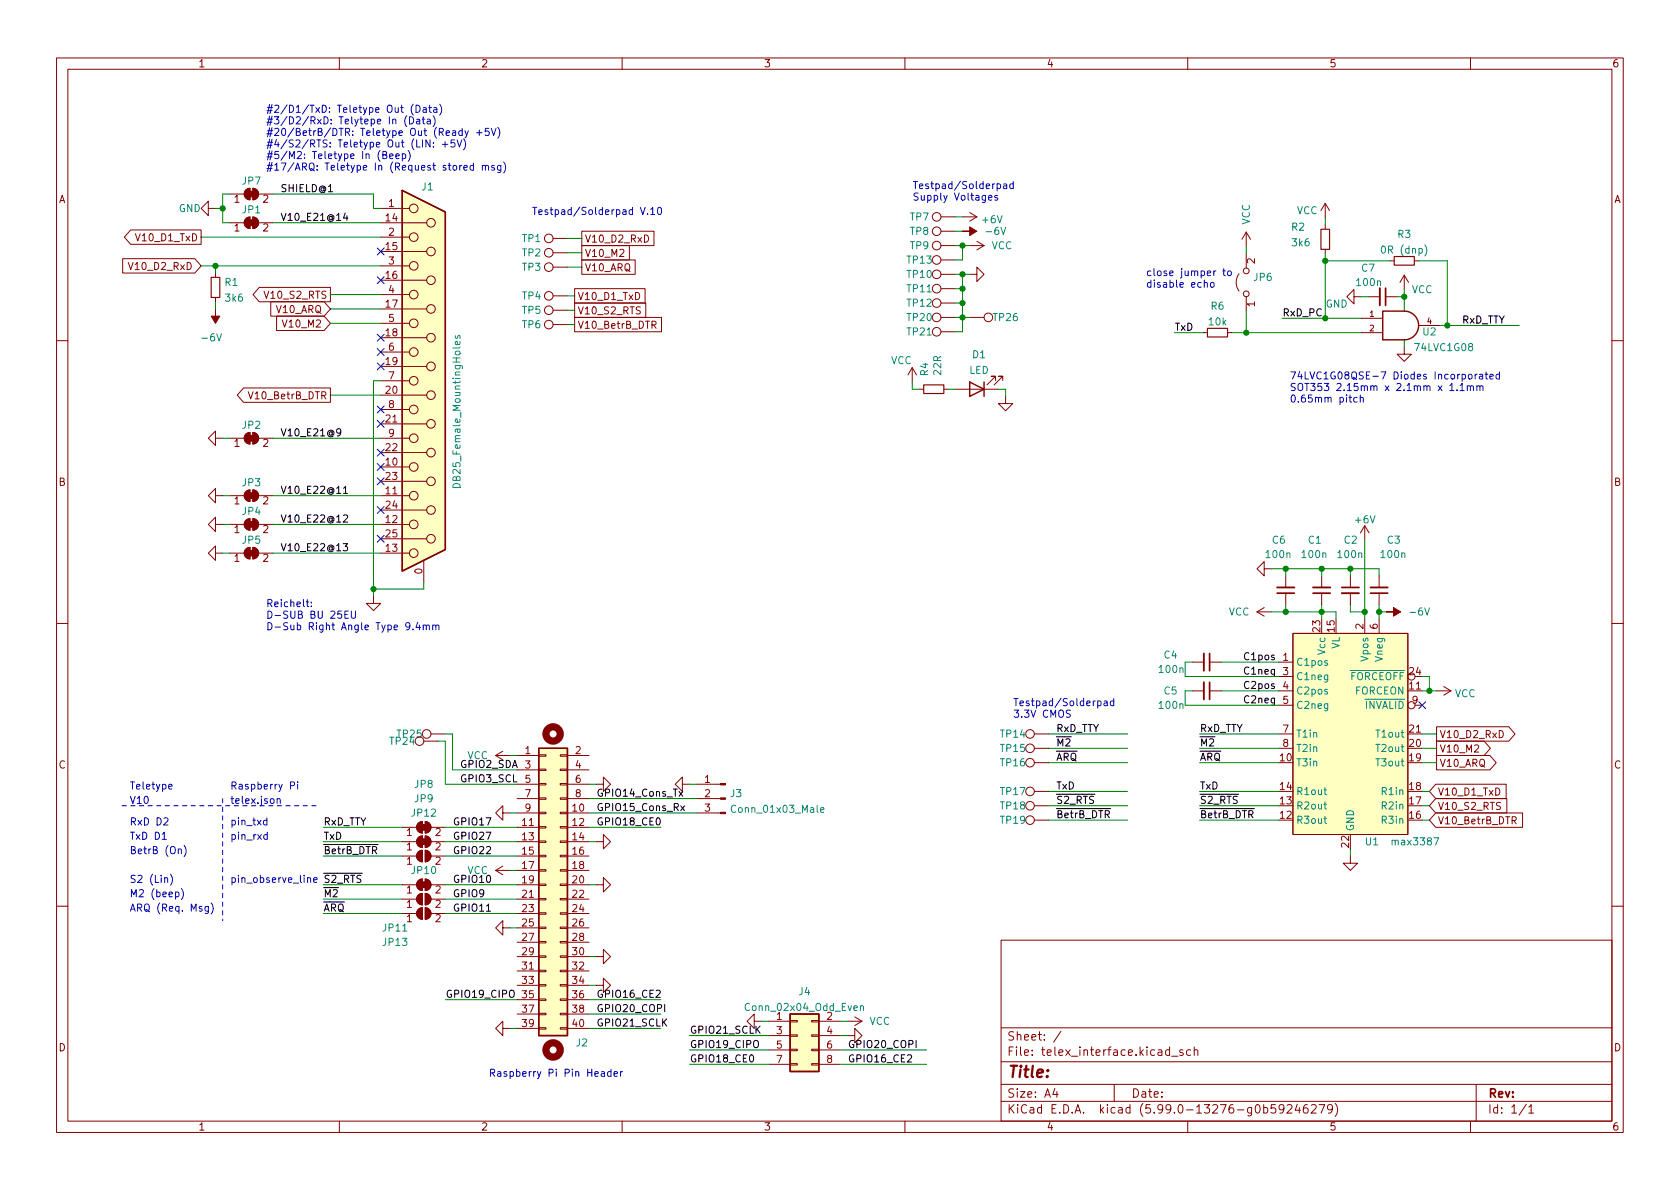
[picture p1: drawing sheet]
<svg xmlns="http://www.w3.org/2000/svg" width="297mm" height="210mm" viewBox="0 0 297 210" stroke-linecap="round" stroke-linejoin="round" font-family="sans-serif">
<g fill="none" stroke="#840000" stroke-width=".18">
<path d="M10 10.2h277v190.1h-277zM12 12.2h273v186.1h-273zM60 10.2v2M110 10.2v2M160 10.2v2M210 10.2v2M260 10.2v2M36.8 36.9v-1.3l-1.2 1.3 1.2 1.2v-1.2h1.3M40.6 34.3h2.6M40.6 39.4h2.6M43.5 33.6l.7-.3v2a1.02 1.02 0 0 1-.9-.6 1.02 1.02 0 0 1 .2-1.1zM43.5 38.7l.7-.3v2a1.02 1.02 0 0 1-.9-.6 1.02 1.02 0 0 1 .2-1.1z"/>
<path d="M44.7 33.3a1.02 1.02 0 0 1 1 1 1.02 1.02 0 0 1-1 1zM44.7 38.4a1.02 1.02 0 0 1 1 1 1.02 1.02 0 0 1-1 1zM45.7 34.3h2.6M45.7 39.4h2.6M67.3 39.4h8.1M67.3 36.9h5.1M166.4 38.3h2.5M170.2 38.3h2.5M171.4 37.6l1.3 .7M172.7 38.3l-1.3 .8M234.3 36l-.7 1.2M234.3 36v2.5"/>
<path d="M234.3 39.8v.7M234.3 36l.8 1.2M21.7 45.7h12.7l1.2 1.3-1.2 1.3h-12.7zM23.1 40.7h12.5v2.5h-12.5l-1.1-1.3zM38.1 48.3v.7M38.1 52.6v.8M45.8 50.8h12.6v2.6h-12.6l-1.1-1.3zM47.9 53.4h9.4l1.1 1.2-1.1 1.3h-9.4zM48.9 55.9h8.4l1.1 1.3-1.1 1.2h-8.4zM67.3 59.7h8.1M67.3 57.2h5.1M67.3 54.6h8.1"/>
<path d="M67.3 52.1h5.1M67.3 49.6h8.1M67.3 47h5.1M67.3 44.5h8.1M67.3 41.9h5.1M97.8 42.2h2.5M97.8 57.4h2.5M97.8 44.7h2.5M97.8 47.2h2.5M97.8 52.3h2.5M97.8 54.9h2.5M101.6 51h12.5v2.6h-12.5z"/>
<path d="M101.6 53.6h12.6v2.5h-12.6zM101.6 56.1h15.4v2.6h-15.4zM102.9 46h9.4v2.5h-9.4zM102.9 40.9h12.7v2.5h-12.7zM102.9 43.4h8.4v2.6h-8.4zM115.3 57.5l.6-.1 .1-.2-.1-.3-.6-.1v1.3M115.6 57.5l.4 .6M166.4 56.1h2.5M166.4 43.4h2.5M166.4 40.9h2.5M166.4 51h2.5M166.4 46h2.5"/>
<path d="M166.4 48.5h2.5M166.4 53.6h2.5M166.4 58.7h2.5M171.4 48.5h1.3v-1.3l1.3 1.3-1.3 1.3v-1.3M171.4 56.1h2.6M171.4 43.4h2.6M172.7 42.7l1.3 .7M174 43.4l-1.3 .8M212.7 58.8h.8M217 58.8h.8M219.1 48.4a2.54 2.54 0 0 0 0 3.1M220.3 41l-.7 1.3"/>
<path d="M220.3 41v2.6M220.3 44.9v2.5M220.3 52.5v2.5M220.3 41l.8 1.3M234.3 44.1v.8M239.4 52.5v-1.3l-1.3 1.3 1.3 1.2v-1.2h1.3M240.7 58.8h3.8M240.7 56.3h3.8M241.9 52.5h2.1M245 52.5h2M245.7 46.1h.8M248.3 48.7l-.8 1.2"/>
<path d="M248.3 48.7v2.5M248.3 48.7l.7 1.2M250.1 46.1h.7M250.8 57.6h3.8M10 60.2h2M38.1 77.5v-1.3l-1.3 1.3 1.3 1.3v-1.3h1.3M40.6 77.5h2.6M43.1 68.6h15.3v2.5h-15.3l-1.2-1.2zM43.5 76.8l.7-.3v2a1.02 1.02 0 0 1-.9-.6 1.02 1.02 0 0 1 .2-1.1zM44.7 76.5a1.02 1.02 0 0 1 1 1 1.02 1.02 0 0 1-1 1zM45.7 77.5h2.6M67.3 77.5h5.1"/>
<path d="M67.3 75h8.1M67.3 72.4h5.1M67.3 69.9h8.1M67.3 67.3h5.1M67.3 64.8h8.1M67.3 62.3h5.1M161.3 65l-.8 1.3M161.3 65v2.6M161.3 65l.8 1.3M162.6 68.8h.7M166.9 68.8h.7M168.9 68.8h7.6"/>
<path d="M176 67.3v-.8h-.7h.7l-1.5 1.6M177.3 67.3v-.8h-.8h.8l-1.5 1.6M177.8 70.1v1.3h1.3l-1.3 1.2-1.3-1.2h1.3M248.3 61.4v1.2h1.3l-1.3 1.3-1.3-1.3h1.3M285 60.2h2M38.1 92.7v-1.2l-1.3 1.2 1.3 1.3v-1.3h1.3M38.1 97.8v-1.3l-1.3 1.3 1.3 1.3v-1.3h1.3M38.1 87.7v-1.3l-1.3 1.3 1.3 1.2v-1.2h1.3M40.6 97.8h2.6M40.6 92.7h2.6M40.6 87.7h2.6M43.5 97.1l.7-.3v2a1.02 1.02 0 0 1-.9-.6 1.02 1.02 0 0 1 .2-1.1z"/>
<path d="M43.5 92l.7-.3v2a1.02 1.02 0 0 1-.9-.6 1.02 1.02 0 0 1 .2-1.1zM43.5 86.9l.7-.3v2.1a1.02 1.02 0 0 1-.9-.7 1.02 1.02 0 0 1 .2-1.1zM44.7 96.8a1.02 1.02 0 0 1 1 1 1.02 1.02 0 0 1-1 1zM44.7 91.7a1.02 1.02 0 0 1 1 1 1.02 1.02 0 0 1-1 1zM44.7 86.6a1.02 1.02 0 0 1 1 1.1 1.02 1.02 0 0 1-1 1zM45.7 97.8h2.6M45.7 92.7h2.6M45.7 87.7h2.6M67.3 97.8h5.1M67.3 95.3h8.1M67.3 92.7h5.1M67.3 90.2h8.1"/>
<path d="M67.3 87.7h5.1M67.3 85.1h8.1M67.3 82.6h5.1M67.3 80h8.1M74.9 99.1v3.8M241.3 93l-.8 1.2M241.3 93v2.5M241.3 93l.8 1.2M10 110.2h2M66 105.4v1.3h1.3l-1.3 1.3-1.2-1.3h1.2M210.8 117.1h2.1M213.9 117.1h2"/>
<path d="M222.2 108.2l1.3 .8M222.2 108.2h2.6M223.5 100.6v-1.3l-1.3 1.3 1.3 1.2v-1.2h1.3M223.5 107.4l-1.3 .8M226.1 117.1h2.5M226.1 119.6h2.5M227.3 101.8v2.1M227.3 104.9v2M228.6 112h20.3v35.6h-20.3zM233.7 101.8v2.1M233.7 104.9v2M238.8 101.8v2.1"/>
<path d="M238.8 104.9v2M241.3 109.5v2.5M243.8 101.8v2.1M243.8 104.9v2M243.8 109.5v2.5M285 110.2h2M74.9 131.1h2.6M76.2 129.8h2.5M87.6 133.6l1.3 .8M87.6 133.6h2.6M88.9 132.8l-1.3 .8M91.4 133.6h3.8"/>
<path d="M91.4 138.7h3.8M91.4 136.1h3.8M95.2 138.6h1.3v.2h-1.3zM95.2 136h1.3v.3h-1.3zM95.2 133.5h1.3v.2h-1.3zM99.1 138.6h1.2v.2h-1.2zM99.1 136h1.2v.3h-1.2zM99.1 133.5h1.2v.2h-1.2zM100.3 133.6h3.8M100.3 138.7h3.8M100.3 136.1h3.8M105.4 138.7h1.3v-1.3l1.2 1.3-1.2 1.2v-1.2"/>
<path d="M120.6 138.7v-1.3l-1.2 1.3 1.2 1.2v-1.2h1.3M123.2 138.7h4.2M182.9 129.8h2.5M182.9 139.9h2.5M182.9 134.9h2.5M182.9 132.3h2.5M210.8 122.2h2.1M213.9 122.2h2M226.1 129.8h2.5M226.1 122.2h2.5M226.1 132.3h2.5M226.1 124.7h2.5"/>
<path d="M248.9 129.8h2.6M248.9 122.2h2.6M250.2 124.7h1.3M253.8 138.7h12.5v2.5h-12.5l-1.1-1.3zM254 133.6h9.4l1.1 1.3-1.1 1.2h-9.4zM254 128.5h12.8l1.1 1.3-1.1 1.3h-12.8zM254 131.1h8.4l1.1 1.2-1.1 1.3h-8.4zM254 122.2h2.5M255.3 121.4l1.2 .8M256.5 122.2l-1.2 .7M71.1 156.5h2.6M71.1 146.3h2.6"/>
<path d="M71.1 148.8h2.6M71.1 151.4h2.6M71.1 159h2.6M74 155.7l.7-.3v2.1a1.02 1.02 0 0 1-1-.7 1.02 1.02 0 0 1 .3-1.1zM74 145.6l.7-.3v2a1.02 1.02 0 0 1-1-.6 1.02 1.02 0 0 1 .3-1.1zM74 148.1l.7-.3v2.1a1.02 1.02 0 0 1-1-.7 1.02 1.02 0 0 1 .3-1.1zM74 150.7l.7-.3v2a1.02 1.02 0 0 1-1-.6 1.02 1.02 0 0 1 .3-1.1zM74 158.3l.7-.3v2a1.02 1.02 0 0 1-1-.6 1.02 1.02 0 0 1 .3-1.1zM75.2 155.4a1.02 1.02 0 0 1 1 1.1 1.02 1.02 0 0 1-1 1zM75.2 145.3a1.02 1.02 0 0 1 1 1 1.02 1.02 0 0 1-1 1zM75.2 147.8a1.02 1.02 0 0 1 1 1 1.02 1.02 0 0 1-1 1.1zM75.2 150.4a1.02 1.02 0 0 1 1 1 1.02 1.02 0 0 1-1 1z"/>
<path d="M75.2 158a1.02 1.02 0 0 1 1 1 1.02 1.02 0 0 1-1 1zM76.2 156.5h2.5M76.2 146.3h2.5M76.2 148.8h2.5M76.2 151.4h2.5M76.2 159h2.5M87.6 153.9h2.6M87.6 153.9l1.3 .8M88.9 143.8v-1.3l-1.3 1.3 1.3 1.2v-1.2h1.3M88.9 153.2l-1.3 .7M91.4 143.8h3.8M91.4 141.2h3.8"/>
<path d="M91.4 156.5h3.8M91.4 146.3h3.8M91.4 148.8h3.8M91.4 151.4h3.8M91.4 159h3.8M91.4 153.9h3.8M95.2 158.9h1.3v.2h-1.3zM95.2 156.3h1.3v.3h-1.3zM95.2 153.8h1.3v.2h-1.3zM95.2 151.3h1.3v.2h-1.3zM95.2 148.7h1.3v.3h-1.3zM95.2 146.2h1.3v.2h-1.3z"/>
<path d="M95.2 143.6h1.3v.3h-1.3zM95.2 141.1h1.3v.2h-1.3zM99.1 158.9h1.2v.2h-1.2zM99.1 156.3h1.2v.3h-1.2zM99.1 153.8h1.2v.2h-1.2zM99.1 151.3h1.2v.2h-1.2zM99.1 148.7h1.2v.3h-1.2zM99.1 146.2h1.2v.2h-1.2zM99.1 143.6h1.2v.3h-1.2zM99.1 141.1h1.2v.2h-1.2zM100.3 143.8h3.8M100.3 141.2h3.8"/>
<path d="M100.3 156.5h3.8M100.3 146.3h3.8M100.3 148.8h3.8M100.3 151.4h3.8M100.3 159h3.8M100.3 153.9h3.8M105.4 156.5h1.3v-1.3l1.2 1.3-1.2 1.2v-1.2M105.4 148.8h1.3v-1.2l1.2 1.2-1.2 1.3v-1.3M123.2 143.8h4.2M123.2 141.2h4.2M182.9 145h2.5M182.9 142.5h2.5"/>
<path d="M238.8 151.4v1.2h1.2l-1.2 1.3-1.3-1.3h1.3M253.8 141.2h12.6v2.6h-12.6l-1.1-1.3zM253.8 143.8h15.4v2.5h-15.4l-1.1-1.3zM267.4 145.1l.6-.1 .1-.2-.1-.3-.6-.1v1.3M267.7 145.1l.4 .6M10 160.2h2M71.1 161.5h2.6M74 160.8l.7-.3v2.1a1.02 1.02 0 0 1-1-.7 1.02 1.02 0 0 1 .3-1.1zM75.2 160.5a1.02 1.02 0 0 1 1 1 1.02 1.02 0 0 1-1 1.1zM76.2 161.5h2.5M88.9 164.1v-1.3l-1.3 1.3 1.3 1.2v-1.2h1.3M91.4 161.5h3.8"/>
<path d="M91.4 164.1h3.8M91.4 166.6h3.8M91.4 169.2h3.8M91.4 171.7h3.8M91.4 174.2h3.8M91.4 176.8h3.8M91.4 179.3h3.8M95.2 179.2h1.3v.2h-1.3zM95.2 176.7h1.3v.2h-1.3zM95.2 174.1h1.3v.3h-1.3zM95.2 171.6h1.3v.2h-1.3zM95.2 169h1.3v.3h-1.3z"/>
<path d="M95.2 166.5h1.3v.2h-1.3zM95.2 164h1.3v.2h-1.3zM95.2 161.4h1.3v.3h-1.3zM99.1 179.2h1.2v.2h-1.2zM99.1 176.7h1.2v.2h-1.2zM99.1 174.1h1.2v.3h-1.2zM99.1 171.6h1.2v.2h-1.2zM99.1 169h1.2v.3h-1.2zM99.1 166.5h1.2v.2h-1.2zM99.1 164h1.2v.2h-1.2zM99.1 161.4h1.2v.3h-1.2zM100.3 161.5h3.8"/>
<path d="M100.3 164.1h3.8M100.3 166.6h3.8M100.3 169.2h3.8M100.3 171.7h3.8M100.3 174.2h3.8M100.3 176.8h3.8M100.3 179.3h3.8M105.4 174.2h1.3v-1.2l1.2 1.2-1.2 1.3v-1.3M105.4 169.2h1.3v-1.3l1.2 1.3-1.2 1.2v-1.2M151.1 179.8l1.3 .8M177 166.3h108v32h-108zM285 160.2h2"/>
<path d="M60 198.3v2M88.9 181.9v-1.3l-1.3 1.3 1.3 1.2v-1.2h1.3M91.4 181.9h3.8M95.2 181.7h1.3v.3h-1.3zM99.1 181.7h1.2v.3h-1.2zM100.3 181.9h3.8M110 198.3v2M133.3 180.6v-1.3l-1.2 1.3 1.2 1.3v-1.3h1.3M135.9 180.6h3.8M135.9 183.1h3.8M135.9 185.7h3.8M135.9 188.2h3.8"/>
<path d="M139.7 188.1h1.3v.2h-1.3zM139.7 185.5h1.3v.3h-1.3zM139.7 183h1.3v.3h-1.3zM139.7 180.5h1.3v.2h-1.3zM143.5 188.1h1.3v.2h-1.3zM143.5 185.5h1.3v.3h-1.3zM143.5 183h1.3v.3h-1.3zM143.5 180.5h1.3v.2h-1.3zM144.8 180.6h3.8M144.8 183.1h3.8M144.8 185.7h3.8M144.8 188.2h3.8"/>
<path d="M149.9 183.1h1.2v-1.2l1.3 1.2-1.3 1.3v-1.3M149.9 180.6h2.5M152.4 180.6l-1.3 .8M160 198.3v2M177 194.8h108M177 191.8h108M177 187.8h108M177 181.8h108M186.5 192.5l-.4 1h1M186.9 193v1M187.6 182.4l-1.3 1.9M197 191.8v3"/>
<path d="M206.8 185.7l-.4-.1-.3 .3v.4l.1 .3h.6M206.8 185.1v1.5M207.1 186.8h1.2M209.1 185.7l-.3-.1-.2 .2v.3l.5 .1v.4h-.5M210 198.3v2M210.5 185.7l-.4-.1-.3 .3v.4l.1 .3h.6M211.1 185.8l.3-.2 .3 .1 .1 .9M211.1 185.1v1.5M225.5 195.3h-.7l-.1 .7 .2-.1 .5 .1 .2 .2-.1 .5-.2 .1-.6-.1M227 196l-.3 .3h-.3l-.3-.3 .2-.6 .4-.1 .2 .2a.99 .99 0 0 1-.3 1.3h-.3M227.6 195.5l.5-.2 .3 .2v.3l-.9 1h.9M229.4 195.3l-.4 1h.9"/>
<path d="M229.7 195.8v1M231.1 195.3a.59 .59 0 0 0-.7 .7v.5l.2 .3h.4l.2-.1 .1-.5-.2-.2-.4-.1-.3 .3M231.9 195.5l.5-.2 .2 .2 .1 .3-.9 1h.9M233.2 195.3h1l-.6 1.5M235.6 196l-.3 .3h-.3l-.3-.3 .2-.6 .4-.1 .2 .2a.99 .99 0 0 1-.4 1.3h-.2M236.1 195.1a1.72 1.72 0 0 1 0 2.3M260 198.3v2M261 191.8v6.5M269.9 195.3l-1.3 1.9M270.3 195.8l.4-.5v1.5M270.3 196.8h.9"/>
<circle cx="73.2" cy="36.9" r=".76"/>
<circle cx="76.2" cy="39.4" r=".76"/>
<circle cx="165.6" cy="38.3" r=".76"/>
<circle cx="73.2" cy="47" r=".76"/>
<circle cx="73.2" cy="57.2" r=".76"/>
<circle cx="73.2" cy="52.1" r=".76"/>
<circle cx="73.2" cy="41.9" r=".76"/>
<circle cx="76.2" cy="49.6" r=".76"/>
<circle cx="76.2" cy="44.5" r=".76"/>
<circle cx="76.2" cy="54.6" r=".76"/>
<circle cx="76.2" cy="59.7" r=".76"/>
<circle cx="97" cy="44.7" r=".76"/>
<circle cx="97" cy="47.2" r=".76"/>
<circle cx="97" cy="57.4" r=".76"/>
<circle cx="97" cy="54.9" r=".76"/>
<circle cx="97" cy="42.2" r=".76"/>
<circle cx="97" cy="52.3" r=".76"/>
<circle cx="165.6" cy="43.4" r=".76"/>
<circle cx="165.6" cy="40.9" r=".76"/>
<circle cx="165.6" cy="58.7" r=".76"/>
<circle cx="165.6" cy="48.5" r=".76"/>
<circle cx="165.6" cy="53.6" r=".76"/>
<circle cx="165.6" cy="51" r=".76"/>
<circle cx="165.6" cy="46" r=".76"/>
<circle cx="165.6" cy="56.1" r=".76"/>
<circle cx="174.8" cy="56.1" r=".76"/>
<circle cx="220.3" cy="47.9" r=".51"/>
<circle cx="220.3" cy="52" r=".51"/>
<circle cx="73.2" cy="77.5" r=".76"/>
<circle cx="73.2" cy="72.4" r=".76"/>
<circle cx="73.2" cy="67.3" r=".76"/>
<circle cx="73.2" cy="62.3" r=".76"/>
<circle cx="76.2" cy="75" r=".76"/>
<circle cx="76.2" cy="69.9" r=".76"/>
<circle cx="76.2" cy="64.8" r=".76"/>
<circle cx="73.2" cy="87.7" r=".76"/>
<circle cx="73.2" cy="82.6" r=".76"/>
<circle cx="73.2" cy="97.8" r=".76"/>
<circle cx="73.2" cy="92.7" r=".76"/>
<circle cx="76.2" cy="85.1" r=".76"/>
<circle cx="76.2" cy="80" r=".76"/>
<circle cx="76.2" cy="95.3" r=".76"/>
<circle cx="76.2" cy="90.2" r=".76"/>
<circle cx="249.6" cy="119.6" r=".63"/>
<circle cx="74.2" cy="131.1" r=".76"/>
<circle cx="75.4" cy="129.8" r=".76"/>
<circle cx="182.1" cy="134.9" r=".76"/>
<circle cx="182.1" cy="129.8" r=".76"/>
<circle cx="182.1" cy="139.9" r=".76"/>
<circle cx="182.1" cy="132.3" r=".76"/>
<circle cx="249.6" cy="124.7" r=".63"/>
<circle cx="182.1" cy="142.5" r=".76"/>
<circle cx="182.1" cy="145" r=".76"/>
</g>
<g fill="#840000" stroke="#840000" stroke-width=".18">
<path d="M43.9 33.8h1.1v1h-1.1z"/>
<path d="M43.5 33.6l.7-.3v2a1.02 1.02 0 0 1-.9-.6 1.02 1.02 0 0 1 .2-1.1z"/>
<path d="M44.7 33.3a1.02 1.02 0 0 1 1 1 1.02 1.02 0 0 1-1 1z"/>
<path d="M38.1 54.6v1.3h.8l-.8 1.3-.8-1.3h.8z"/>
<path d="M43.9 38.9h1.1v1h-1.1z"/>
<path d="M43.5 38.7l.7-.3v2a1.02 1.02 0 0 1-.9-.6 1.02 1.02 0 0 1 .2-1.1z"/>
<path d="M44.7 38.4a1.02 1.02 0 0 1 1 1 1.02 1.02 0 0 1-1 1z"/>
<path d="M43.9 77h1.1v1h-1.1z"/>
<path d="M43.5 76.8l.7-.3v2a1.02 1.02 0 0 1-.9-.6 1.02 1.02 0 0 1 .2-1.1z"/>
<path d="M44.7 76.5a1.02 1.02 0 0 1 1 1 1.02 1.02 0 0 1-1 1z"/>
<path d="M127.4 143.6h.9v.3h-.9z"/>
<path d="M127.4 141.1h.9v.2h-.9z"/>
<path d="M127.4 138.6h.9v.2h-.9z"/>
<path d="M43.9 97.3h1.1v1h-1.1z"/>
<path d="M43.5 97.1l.7-.3v2a1.02 1.02 0 0 1-.9-.6 1.02 1.02 0 0 1 .2-1.1z"/>
<path d="M44.7 96.8a1.02 1.02 0 0 1 1 1 1.02 1.02 0 0 1-1 1z"/>
<path d="M43.9 92.2h1.1v1h-1.1z"/>
<path d="M43.5 92l.7-.3v2a1.02 1.02 0 0 1-.9-.6 1.02 1.02 0 0 1 .2-1.1z"/>
<path d="M44.7 91.7a1.02 1.02 0 0 1 1 1 1.02 1.02 0 0 1-1 1z"/>
<path d="M43.9 87.1h1.1v1.1h-1.1z"/>
<path d="M43.5 86.9l.7-.3v2.1a1.02 1.02 0 0 1-.9-.7 1.02 1.02 0 0 1 .2-1.1z"/>
<path d="M44.7 86.6a1.02 1.02 0 0 1 1 1.1 1.02 1.02 0 0 1-1 1z"/>
<path d="M245.1 108.2h1.3v-.8l1.2 .8-1.2 .8v-.8z"/>
<path d="M170.2 40.9h1.2v-.8l1.3 .8-1.3 .8v-.8z"/>
<path d="M74.4 156h1v1h-1z"/>
<path d="M74 155.7l.7-.3v2.1a1.02 1.02 0 0 1-1-.7 1.02 1.02 0 0 1 .3-1.1z"/>
<path d="M75.2 155.4a1.02 1.02 0 0 1 1 1.1 1.02 1.02 0 0 1-1 1z"/>
<path d="M74.4 145.8h1v1h-1z"/>
<path d="M74 145.6l.7-.3v2a1.02 1.02 0 0 1-1-.6 1.02 1.02 0 0 1 .3-1.1z"/>
<path d="M75.2 145.3a1.02 1.02 0 0 1 1 1 1.02 1.02 0 0 1-1 1z"/>
<path d="M74.4 148.3h1v1h-1z"/>
<path d="M74 148.1l.7-.3v2.1a1.02 1.02 0 0 1-1-.7 1.02 1.02 0 0 1 .3-1.1z"/>
<path d="M75.2 147.8a1.02 1.02 0 0 1 1 1 1.02 1.02 0 0 1-1 1.1z"/>
<path d="M74 150.7l.7-.3v2a1.02 1.02 0 0 1-1-.6 1.02 1.02 0 0 1 .3-1.1z"/>
<path d="M75.2 150.4a1.02 1.02 0 0 1 1 1 1.02 1.02 0 0 1-1 1z"/>
<path d="M74 158.3l.7-.3v2a1.02 1.02 0 0 1-1-.6 1.02 1.02 0 0 1 .3-1.1z"/>
<path d="M75.2 158a1.02 1.02 0 0 1 1 1 1.02 1.02 0 0 1-1 1z"/>
<path d="M74 160.8l.7-.3v2.1a1.02 1.02 0 0 1-1-.7 1.02 1.02 0 0 1 .3-1.1z"/>
<path d="M75.2 160.5a1.02 1.02 0 0 1 1 1 1.02 1.02 0 0 1-1 1.1z"/>
</g>
<g fill="#ffffc2" stroke="#ffffc2" stroke-width=".18">
<path d="M71.1 33.7l7.6 3.8v59.7l-7.6 3.8z"/>
<path d="M139.7 179.3h5.1v10.2h-5.1z"/>
<path d="M228.6 112h20.3v35.6h-20.3z"/>
<path d="M95.2 132.3h5.1v50.8h-5.1z"/>
</g>
<path d="M71.1 33.7l7.6 3.8v59.7l-7.6 3.8zM244.5 55h3.8a2.54 2.54 0 0 1 2.5 2.6 2.54 2.54 0 0 1-2.5 2.5h-3.8zM171.4 67.6l2.6 1.2-2.6 1.3zM174 67.6v2.5M95.2 132.3h5.1v50.8h-5.1zM139.7 179.3h5.1v10.2h-5.1z" fill="none" stroke="#840000" stroke-width=".25"/>
<g fill="none" stroke="#008484" stroke-width=".18">
<path d="M80.6 59.4l-.1 .3 .2 .1h.2l.1-.4h.3v.4M251.9 43.3a1.46 1.46 0 0 1 0 2M81.3 60.4v.4l-.1 .1h-.6v-.5l.2-.1 .1 .6M80.1 85.7a.68 .68 0 0 1 .8-.2 .68 .68 0 0 1 .4 .7h-1.2zM234.1 139.7h.5M234.3 139.3v1l.3 .2M145.1 143.2l.6-.1-.1-.2-.3-.1-.2 .2v.6h.5M234.1 144.8h.5M234.1 142.2h.5M234.3 144.3v1.1l.3 .2M234.3 141.8v1.1l.3 .2M253.5 148.1h.9l-.6 1.3"/>
<path d="M152.1 178l.2-.1h.3l.1 .8M152.1 177.9v.8"/>
</g>
<path d="M37.3 49h1.6v3.6h-1.6zM213.5 58.1h3.5v1.5h-3.5zM233.6 40.5h1.5v3.6h-1.5zM246.5 45.4h3.6v1.5h-3.6zM163.3 68.1h3.6v1.5h-3.6z" fill="none" stroke="#840000" stroke-width=".2"/>
<path d="M244 51v3M212.9 115.6v3M225.8 103.9h3.1M232.2 103.9h3M237.2 104.9h3.1M242.3 103.9h3.1M212.9 120.6v3.1" fill="none" stroke="#840000" stroke-width=".33"/>
<path d="M245 51v3M213.9 115.6v3M225.8 104.9h3.1M232.2 104.9h3M237.2 103.9h3.1M242.3 104.9h3.1M213.9 120.6v3.1" fill="none" stroke="#840000" stroke-width=".3"/>
<g fill="none" stroke="#840000" stroke-width="1.3">
<circle cx="97.8" cy="129.8" r="1.27"/>
<circle cx="97.8" cy="185.7" r="1.27"/>
</g>
<path d="M61 37.7l-.3 .9h.8M61.3 38.1v.9M60.3 76.4l-.3 .2h-.2l-.3-.2 .1-.5 .4-.1 .2 .1a.84 .84 0 0 1-.3 1.2h-.3M60.7 96.1h.8l-.5 .5 .4 .1v.6l-.2 .1-.5-.1M60.7 86.3l.4-.3v1.2M60.7 91.2l.5-.1 .3 .3-.8 .9h.8M60.7 87.2h.8M120.1 140l.6 .8M120.7 140l-.6 .8M120.4 142.5l.6 .8M121 142.5l-.6 .8M86 161.1h.7" fill="none" stroke="#000" stroke-width=".18"/>
<g fill="none" stroke="#0000c2" stroke-width=".18">
<path d="M73.1 18.4a1.46 1.46 0 0 0 0 2M73.6 18.6a.64 .64 0 0 1 .7 .6 .64 .64 0 0 1-.7 .7zM74.8 19.1h.5l.1 .8M75.4 19.3l-.5 .1-.1 .2 .1 .3 .5-.1M75.8 19h.5M76 18.6v1.1l.3 .2M76.7 19.1h.5v.8M77.2 19.3l-.4 .1-.2 .2 .2 .3 .4-.1M77.7 18.4a1.46 1.46 0 0 1 0 2M67.7 27.4l.5-.1 .2-.2-.1-.2-.6-.1v1.2h.5l.2-.1v-.3l-.3-.2M68.9 27.6l.6-.1-.1-.2-.3-.1-.2 .2 .1 .6h.4M70 27.6l.6-.1-.1-.2-.3-.1-.2 .2v.6h.5"/>
<path d="M71.1 27.3l.4-.1 .2 .2-.1 .6h-.5M71.1 27.2v1.3M71.9 20.5a1.46 1.46 0 0 0 0 1.9M72.2 26.6a1.46 1.46 0 0 1 0 1.9M72.4 20.6a.64 .64 0 0 1 .7 .7 .64 .64 0 0 1-.7 .6zM73.7 21.1h.5v.8M74.2 21.4h-.4l-.2 .2 .2 .3h.4M74.6 21.1h.5M74.8 20.6v1.1l.3 .2M75.6 21.1h.4l.1 .8M76 24.7v1.3l-.7-1.3v1.3M76.1 21.4h-.4l-.2 .2 .2 .3h.4"/>
<path d="M76.6 20.5a1.46 1.46 0 0 1 0 1.9M76.6 25.9v.1M76.6 25.2v.1M78.2 25.5h1M78.7 25v1M80.4 24.7h-.6l-.1 .6 .2-.1 .4 .1 .1 .2v.4l-.2 .1-.5-.1M80.8 24.7l.4 1.3 .5-1.3M81.7 23.2l-.3-.1-.3 .3 .1 .5h.5M81.7 22.7v1.3M82 24.6a1.46 1.46 0 0 1 0 1.9M82 29.7l.6-.2v-.2l-.4-.1-.2 .2 .1 .6h.5M82.2 23.1l.3 .9"/>
<path d="M82.8 23.1l-.4 1.2-.2 .1M83.7 29.3l-.3-.1-.3 .3 .1 .5h.5M83.7 28.8v1.3M84.3 23.5h.9M84.7 23v1M85.3 29.4l.2-.2 .3 .1v.8M85.3 29.2v.9M85.8 29.4l.2-.2 .3 .1 .1 .8M86.4 22.7h-.6v.6l.2-.1h.4l.1 .2-.1 .4-.1 .2-.5-.2M86.9 22.7l.4 1.3 .4-1.3M87.4 29.3l-.3-.1-.2 .2 .1 .2 .4 .1v.3h-.5M88 22.5a1.46 1.46 0 0 1 0 1.9"/>
<path d="M88.6 29.2v1.1l-.3 .2h-.3M88.6 29.3l-.4-.1-.3 .3 .2 .5h.5M89 28.6a1.46 1.46 0 0 1 0 2M113.2 36.7l.5 1.2 .4-1.2M114.5 37.8v.1M115 37l.4-.3v1.2M115 37.9h.8M116.4 36.8l.2-.1a.68 .68 0 0 1 .4 .6 .68 .68 0 0 1-.4 .6l-.2-.1-.1-.3zM174.8 35l.6-.1-.1-.3h-.3l-.2 .1 .1 .6h.4M176.3 32.6l.4-.1 .2 .2-.1 .6h-.5M176.4 34.6h-.3l-.2 .1v.2l.5 .1v.3h-.5M177.5 32.6h.4l.1 .8"/>
<path d="M178 32.8l-.4 .1-.2 .2 .2 .3 .4-.1M179.1 32.6l-.3-.1-.3 .2 .2 .6h.4M179.1 32.1v1.3M212.9 50.1l.2-.2 .3 .1 .1 .8M214.1 50l.3-.1 .3 .3v.4l-.3 .2-.3-.1-.1-.1zM216.2 47.9h.5M216.4 47.5v1.1l.3 .2M217.2 48l.3-.1 .2 .2v.4l-.2 .3-.3-.1-.2-.2zM240 70.3h-.4l-.2 .2 .1 .6h.5M240.5 70.4l.2-.1h.3v.8M240.5 69.8v1.3M256.3 68.2l.4-.4v1.3"/>
<path d="M256.3 69.1h.8M257.6 68.9v.2M258.2 68.2l.3-.4v1.3M258.2 69.1h.7M259.4 68.3l.2-.1 .3 .1 .1 .8M259.4 68.2v.9M259.7 66.3l.2-.1 .3 .1 .1 .5-.1 .2h-.3l-.2-.1zM260 68.4l.2-.2 .3 .1v.8M260.8 66.2v.8M261.1 68.3l.2-.1 .3 .1 .1 .8M261.1 68.2v.9M261.2 66.2l-.4 .2"/>
<path d="M261.6 66.2h.5l.1 .8M261.7 68.4l.1-.2 .4 .1v.8M262.2 66.5h-.5l-.2 .2 .2 .3h.5M262.6 66.2h.5M262.8 65.8v1l.3 .2M263.4 66.6l.6-.1v-.3h-.4l-.2 .2 .1 .6h.5M265.1 66.2h-.4l-.2 .2 .1 .6h.5M265.1 65.8v1.2M54.1 106.4h.5M54.3 106v1.1l.3 .2M55 107.2v.1M55 106.5v.1"/>
<path d="M61 108.7h.4M61.6 108.1h-.6v1.2h.6M62.1 108.1v1l.3 .2h.3l.2-.2v-1M72.5 110.6l-.3 .3h-.2l-.3-.3 .2-.4 .3-.1 .2 .1a.84 .84 0 0 1-.3 1.2h-.2M73 111.3v.1M73.9 110l-.3 1h.7M74.2 110.5v.9M74.8 110.6l.2-.1 .3 .1 .1 .8M74.8 110.5v.9M75.4 110.7l.2-.2 .3 .1v.8M76.5 110.6l.2-.1 .3 .1 .1 .8M76.5 110.5v.9"/>
<path d="M77.1 110.7l.1-.2 .3 .1 .1 .8M29.8 139.1l.6-.1v-.2l-.4-.1-.2 .2 .1 .6h.5M51.4 138.9h.6l.1-.2-.1-.3-.6-.1v1.2M52.6 138.3v.1M52.6 138.7v.8M189.2 125.6h-.4l-.2 .1v.4l.5 .2 .1 .3-.2 .2h-.5M194.1 124l.3-.1 .3 .3-.1 .5h-.5M195.2 124h.5l.1 .8M195.8 124.2l-.4 .1-.2 .2 .2 .3 .4-.1M196.9 124l-.3-.1-.3 .3 .1 .5h.5M196.9 123.5v1.3M28.7 148.4h.7"/>
<path d="M29 144.7l.5-.1 .2 .4-.8 .9h.8M29.1 155.3l.2-.1 .3 .1v.7M30.1 154.6a1.46 1.46 0 0 1 0 1.9M31 157.8l.4-.1 .2 .3-.1 .5h-.5M31.5 150.2l.2-.1 .3 .1 .1 .8M32.1 157.1a1.46 1.46 0 0 1 0 2M32.6 149.5a1.46 1.46 0 0 1 0 2M37.3 159.7a1.46 1.46 0 0 1 0 1.9M47.2 145.1l-.4-.1-.2 .3 .1 .5h.5M47.2 144.6v1.3M47.2 147.6h-.3l-.3 .2 .2 .6h.4M47.2 147.2v1.2"/>
<path d="M49 141.4l.2-.2 .3 .1v.8M49 141.2v.9M54.4 155.3l.2-.1 .3 .1v.7M55.5 155.6l.6-.1-.1-.2-.3-.1-.2 .2v.6h.5M36.8 160.3v1l-.2 .3-.3-.1M36.8 160.3h-.3l-.3 .2 .2 .6h.4M106.3 189.6h.5l.1 .7M106.9 189.8l-.4 .1-.2 .1 .2 .3h.4M108 189.6l-.3-.1-.3 .2 .1 .6h.5M108 189.1v1.2M108.6 189.9l.6-.1-.1-.2-.3-.1-.2 .2v.6h.5M109.7 189.5v.8"/>
<path d="M110.1 189.5l-.4 .2"/>
</g>
<path d="M21.6 142.5h34.3M39.4 141.2v21.6" fill="none" stroke="#0000c2" stroke-width=".18" stroke-dasharray=".8 .8"/>
<g fill="none" stroke="#008400" stroke-width=".18">
<path d="M38.1 36.9h1.3M40.6 34.3h-1.2v5.1h1.2M48.3 34.3h17.7v2.6h1.3M48.3 39.4h19M168.9 38.3h1.3M234.3 38.5v1.3M35.6 47h31.7M35.6 41.9h31.7M38.1 47v1.3M38.1 53.4v1.2M58.4 52.1h8.9M58.4 54.6h8.9"/>
<path d="M58.4 57.2h8.9M100.3 42.2h2.6M100.3 47.2h2.6M100.3 44.7h2.6M100.3 57.4h1.3M100.3 54.9h1.3M100.3 52.3h1.3M168.9 43.4h2.5M168.9 48.5h2.5M168.9 56.1h2.5M168.9 53.6h1.3M168.9 51h1.3"/>
<path d="M168.9 40.9h1.3M170.2 43.4v2.6h-1.3M170.2 48.5v10.2h-1.3M207.6 58.8h5.1M217.8 58.8h22.9M220.3 43.6v1.3M220.3 55v3.8M226.7 56.3h14M234.3 46.1h11.4M234.3 44.9v11.4M240.7 52.5h1.2M247 52.5h1.3"/>
<path d="M248.3 51.2v3.8M250.8 46.1h5.1v11.5M254.6 57.6h14M39.4 77.5h1.2M48.3 77.5h19M58.4 69.9h8.9M67.3 67.3h-1.3v38.1M161.3 67.6v1.2h1.3M167.6 68.8h1.3M176.5 68.8h1.3v1.3M248.3 60.1v1.3M39.4 92.7h1.2"/>
<path d="M39.4 87.7h1.2M39.4 97.8h1.2M48.3 92.7h19M48.3 87.7h19M48.3 97.8h19M241.3 95.5v14M74.9 102.9v1.3h-8.9M210.8 117.1h-1.3v2.5h16.6M215.9 117.1h10.2M224.8 108.2h11.4v1.3M224.8 100.6h19v1.2M227.3 100.6v1.2"/>
<path d="M227.3 106.9v1.3M233.7 100.6v1.2M233.7 106.9v2.6M238.8 106.9v1.3h2.5M238.8 100.6v1.2M243.8 108.2h1.3M243.8 106.9v2.6M251.5 119.6h1.2v2.6M77.5 131.1h1.2v7.6h12.7M78.7 129.8h1.3v6.3h11.4M90.2 133.6h1.2M104.1 138.7h1.3"/>
<path d="M121.9 138.7h1.3M185.4 129.8h14M185.4 132.3h14M185.4 134.9h14M185.4 139.9h14M210.8 122.2h-1.3v2.5h16.6M212.1 129.8h14M212.1 132.3h14M212.1 134.9h14M212.1 139.9h14M215.9 122.2h10.2M251.5 129.8h2.5"/>
<path d="M251.5 132.3h2.5M251.5 134.9h2.5M251.5 122.2h2.5M251.5 139.9h1.2M57.1 146.3h14M57.1 148.8h14M57.1 159h14M57.1 156.5h14M57.1 151.4h14M78.7 146.3h12.7M78.7 148.8h12.7M78.7 159h12.7"/>
<path d="M78.7 156.5h12.7M78.7 151.4h12.7M90.2 153.9h1.2M90.2 143.8h1.2M104.1 146.3h12.7M104.1 148.8h1.3M104.1 156.5h1.3M104.1 143.8h19.1M104.1 141.2h19.1M185.4 145h14M185.4 142.5h14M212.1 145h14"/>
<path d="M212.1 142.5h14M238.8 150.1v1.3M251.5 145h1.2M251.5 142.5h1.2M57.1 161.5h14M78.7 161.5h12.7M78.7 176.8h12.7M90.2 164.1h1.2M104.1 176.8h12.7M104.1 169.2h1.3M104.1 179.3h12.7M104.1 174.2h1.3"/>
<path d="M90.2 181.9h1.2M104.1 181.9h12.7M121.9 183.1h14M121.9 185.7h14M121.9 188.2h14M134.6 180.6h1.3M148.6 180.6h1.3M148.6 183.1h1.3M148.6 185.7h15.2M148.6 188.2h15.2"/>
</g>
<g fill="none" stroke="#000084" stroke-width=".18">
<path d="M66.7 59.1l1.2 1.2M66.7 48.9l1.2 1.3M66.7 43.9l1.2 1.2M67.9 59.1l-1.2 1.2M67.9 48.9l-1.2 1.3M67.9 43.9l-1.2 1.2M66.7 74.3l1.2 1.3M66.7 61.6l1.2 1.3M66.7 79.4l1.2 1.2M66.7 71.8l1.2 1.2M66.7 64.2l1.2 1.2M67.9 74.3l-1.2 1.3"/>
<path d="M67.9 61.6l-1.2 1.3M67.9 79.4l-1.2 1.2M67.9 71.8l-1.2 1.2M67.9 64.2l-1.2 1.2M66.7 89.6l1.2 1.2M66.7 84.5l1.2 1.2M66.7 82l1.2 1.2M66.7 94.7l1.2 1.2M67.9 89.6l-1.2 1.2M67.9 84.5l-1.2 1.2M67.9 82l-1.2 1.2M67.9 94.7l-1.2 1.2"/>
<path d="M250.9 124.1l1.2 1.2M252.1 124.1l-1.2 1.2"/>
</g>
<g fill="#008400" stroke="#008400" stroke-width=".18">
<circle cx="66" cy="104.2" r=".46"/>
<circle cx="39.4" cy="36.9" r=".46"/>
<circle cx="38.1" cy="47" r=".46"/>
<circle cx="170.2" cy="51" r=".46"/>
<circle cx="170.2" cy="53.6" r=".46"/>
<circle cx="170.2" cy="43.4" r=".46"/>
<circle cx="170.2" cy="48.5" r=".46"/>
<circle cx="170.2" cy="56.1" r=".46"/>
<circle cx="252.7" cy="122.2" r=".46"/>
<circle cx="233.7" cy="100.6" r=".46"/>
<circle cx="227.3" cy="100.6" r=".46"/>
<circle cx="238.8" cy="100.6" r=".46"/>
<circle cx="233.7" cy="108.2" r=".46"/>
<circle cx="243.8" cy="108.2" r=".46"/>
<circle cx="241.3" cy="108.2" r=".46"/>
<circle cx="227.3" cy="108.2" r=".46"/>
<circle cx="220.3" cy="58.8" r=".46"/>
<circle cx="234.3" cy="46.1" r=".46"/>
<circle cx="234.3" cy="56.3" r=".46"/>
<circle cx="255.9" cy="57.6" r=".46"/>
<circle cx="248.3" cy="52.5" r=".46"/>
</g>
<text font-size="2.8" fill="#840000" x="178" y="190.6">Title:</text>
<g font-size="2.1" fill="#840000">
<text x="178" y="184">Sheet: /</text>
<text x="178" y="186.7">File: telex_interface.kicad_sch</text>
<text x="178" y="196.9">KiCad E.D.A. kicad (5.99.0-13276-g0b59246279)</text>
<text x="178" y="194.1">Size: A4</text>
<text x="200" y="194.1">Date:</text>
<text x="263" y="194.1">Rev:</text>
<text x="263" y="196.9">Id: 1/1</text>
</g>
<g font-size="1.8" fill="#840000">
<text x="35" y="11.9">1</text>
<text x="85" y="11.9">2</text>
<text x="135" y="11.9">3</text>
<text x="185" y="11.9">4</text>
<text x="235" y="11.9">5</text>
<text x="285" y="11.9">6</text>
<text x="10.3" y="35.9">A</text>
<text x="41.4" y="35.8">1</text>
<text x="46.5" y="35.8">2</text>
<text x="285.3" y="35.9">A</text>
<text x="41.4" y="40.9">1</text>
<text x="46.5" y="40.9">2</text>
<text x="68.2" y="39.1">14</text>
<text x="68.7" y="36.6">1</text>
<text x="68.7" y="41.7">2</text>
<text x="23.2" y="47.7">V10_D2_RxD</text>
<text x="24.4" y="42.7">V10_D1_TxD</text>
<text x="68.2" y="44.2">15</text>
<text x="68.7" y="46.8">3</text>
<text x="103.3" y="48">V10_ARQ</text>
<text x="103.3" y="42.9">V10_D2_RxD</text>
<text x="103.3" y="45.4">V10_M2</text>
<text x="221.9" y="46.6" transform="rotate(-90 221.9 46.6)">2</text>
<text x="47.1" y="52.8">V10_S2_RTS</text>
<text x="68.2" y="49.3">16</text>
<text x="68.7" y="51.8">4</text>
<text x="102.1" y="53">V10_D1_TxD</text>
<text x="48.9" y="55.4">V10_ARQ</text>
<text x="50.4" y="57.9">V10_M2</text>
<text x="68.2" y="54.4">17</text>
<text x="68.2" y="59.5">18</text>
<text x="68.7" y="56.9">5</text>
<text x="102.1" y="55.6">V10_S2_RTS</text>
<text x="102.1" y="58.1">V10_BetrB_DTR</text>
<text x="221.9" y="54.2" transform="rotate(-90 221.9 54.2)">1</text>
<text x="68.2" y="64.5">19</text>
<text x="68.7" y="62">6</text>
<text x="44.4" y="70.6">V10_BetrB_DTR</text>
<text x="68.2" y="69.6">20</text>
<text x="68.7" y="67.1">7</text>
<text x="68.2" y="74.7">21</text>
<text x="68.7" y="72.2">8</text>
<text x="68.7" y="77.2">9</text>
<text x="41.4" y="79">1</text>
<text x="46.5" y="79">2</text>
<text x="68.2" y="82.3">10</text>
<text x="68.2" y="79.8">22</text>
<text x="10.3" y="85.9">B</text>
<text x="41.4" y="89.2">1</text>
<text x="46.5" y="89.2">2</text>
<text x="68.2" y="87.4">11</text>
<text x="68.2" y="84.9">23</text>
<text x="68.2" y="89.9">24</text>
<text x="285.3" y="85.9">B</text>
<text x="41.4" y="94.3">1</text>
<text x="46.5" y="94.3">2</text>
<text x="68.2" y="92.5">12</text>
<text x="68.2" y="95">25</text>
<text x="41.4" y="99.3">1</text>
<text x="46.5" y="99.3">2</text>
<text x="68.2" y="97.6">13</text>
<text x="74.7" y="101.5" transform="rotate(-90 74.7 101.5)">0</text>
<text x="233.4" y="111.7" transform="rotate(-90 233.4 111.7)">23</text>
<text x="236" y="111.7" transform="rotate(-90 236 111.7)">15</text>
<text x="241" y="111.2" transform="rotate(-90 241 111.2)">2</text>
<text x="243.6" y="111.2" transform="rotate(-90 243.6 111.2)">6</text>
<text x="226.8" y="116.8">1</text>
<text x="226.8" y="119.4">3</text>
<text x="249.2" y="119.4">24</text>
<text x="226.8" y="121.9">4</text>
<text x="226.8" y="124.5">5</text>
<text x="249.2" y="121.9">11</text>
<text x="249.7" y="124.5">9</text>
<text x="226.8" y="129.5">7</text>
<text x="249.2" y="129.5">21</text>
<text x="254.5" y="130.5">V10_D2_RxD</text>
<text x="10.3" y="135.9">C</text>
<text x="92.9" y="133.3">1</text>
<text x="92.9" y="135.9">3</text>
<text x="101.7" y="133.3">2</text>
<text x="101.7" y="135.9">4</text>
<text x="226.3" y="134.6">10</text>
<text x="226.8" y="132.1">8</text>
<text x="249.2" y="134.6">19</text>
<text x="249.2" y="132.1">20</text>
<text x="254.5" y="135.6">V10_ARQ</text>
<text x="254.5" y="133.1">V10_M2</text>
<text x="285.3" y="135.9">C</text>
<text x="92.9" y="138.4">5</text>
<text x="92.9" y="141">7</text>
<text x="92.9" y="143.5">9</text>
<text x="101.3" y="143.5">10</text>
<text x="101.7" y="138.4">6</text>
<text x="101.7" y="141">8</text>
<text x="124.6" y="138.4">1</text>
<text x="124.6" y="141">2</text>
<text x="124.6" y="143.5">3</text>
<text x="226.3" y="142.2">13</text>
<text x="226.3" y="139.7">14</text>
<text x="249.2" y="142.2">17</text>
<text x="249.2" y="139.7">18</text>
<text x="254.2" y="143.2">V10_S2_RTS</text>
<text x="254.2" y="140.7">V10_D1_TxD</text>
<text x="71.9" y="147.8">1</text>
<text x="77" y="147.8">2</text>
<text x="92.4" y="146">11</text>
<text x="92.4" y="148.6">13</text>
<text x="101.3" y="146">12</text>
<text x="101.3" y="148.6">14</text>
<text x="226.3" y="144.8">12</text>
<text x="238.5" y="149.8" transform="rotate(-90 238.5 149.8)">22</text>
<text x="249.2" y="144.8">16</text>
<text x="254.2" y="145.8">V10_BetrB_DTR</text>
<text x="71.9" y="150.4">1</text>
<text x="71.9" y="152.9">1</text>
<text x="77" y="150.4">2</text>
<text x="77" y="152.9">2</text>
<text x="92.4" y="151.1">15</text>
<text x="92.4" y="153.7">17</text>
<text x="101.3" y="151.1">16</text>
<text x="101.3" y="153.7">18</text>
<text x="71.9" y="158">1</text>
<text x="71.9" y="160.5">1</text>
<text x="77" y="158">2</text>
<text x="77" y="160.5">2</text>
<text x="92.4" y="156.2">19</text>
<text x="92.4" y="158.7">21</text>
<text x="92.4" y="161.3">23</text>
<text x="101.3" y="156.2">20</text>
<text x="101.3" y="158.7">22</text>
<text x="101.3" y="161.3">24</text>
<text x="71.9" y="163.1">1</text>
<text x="77" y="163.1">2</text>
<text x="92.4" y="163.8">25</text>
<text x="92.4" y="166.4">27</text>
<text x="101.3" y="163.8">26</text>
<text x="101.3" y="166.4">28</text>
<text x="92.4" y="168.9">29</text>
<text x="92.4" y="171.4">31</text>
<text x="92.4" y="174">33</text>
<text x="101.3" y="168.9">30</text>
<text x="101.3" y="171.4">32</text>
<text x="101.3" y="174">34</text>
<text x="92.4" y="176.5">35</text>
<text x="92.4" y="179.1">37</text>
<text x="101.3" y="176.5">36</text>
<text x="101.3" y="179.1">38</text>
<text x="10.3" y="185.9">D</text>
<text x="92.4" y="181.6">39</text>
<text x="101.3" y="181.6">40</text>
<text x="137.3" y="180.3">1</text>
<text x="137.3" y="182.9">3</text>
<text x="137.3" y="185.4">5</text>
<text x="146.2" y="180.3">2</text>
<text x="146.2" y="182.9">4</text>
<text x="146.2" y="185.4">6</text>
<text x="285.3" y="185.9">D</text>
<text x="137.3" y="188">7</text>
<text x="146.2" y="188">8</text>
<text x="35" y="199.9">1</text>
<text x="85" y="199.9">2</text>
<text x="135" y="199.9">3</text>
<text x="185" y="199.9">4</text>
<text x="235" y="199.9">5</text>
<text x="285" y="199.9">6</text>
</g>
<g font-size="1.8" fill="#0000c2">
<text x="47" y="19.9">#2/D1/TxD: Teletype Out (Data)</text>
<text x="47" y="22">#3/D2/RxD: Telytepe In (Data)</text>
<text x="47" y="24">#20/BetrB/DTR: Teletype Out (Ready +5V)</text>
<text x="47" y="26.1">#4/S2/RTS: Teletype Out (LIN: +5V)</text>
<text x="47" y="28.1">#5/M2: Teletype In (Beep)</text>
<text x="47" y="30.2">#17/ARQ: Teletype In (Request stored msg)</text>
<text x="161.3" y="33.4">Testpad/Solderpad</text>
<text x="161.3" y="35.5">Supply Voltages</text>
<text x="94" y="38">Testpad/Solderpad V.10</text>
<text x="202.6" y="48.8">close jumper to</text>
<text x="202.6" y="50.9">disable echo</text>
<text x="228" y="67.1">74LVC1G08QSE-7 Diodes Incorporated</text>
<text x="228" y="69.1">SOT353 2.15mm x 2.1mm x 1.1mm</text>
<text x="228" y="71.2">0.65mm pitch</text>
<text x="47" y="107.3">Reichelt:</text>
<text x="47" y="109.4">D-SUB BU 25EU</text>
<text x="47" y="111.4">D-Sub Right Angle Type 9.4mm</text>
<text x="179.1" y="124.9">Testpad/Solderpad</text>
<text x="179.1" y="126.9">3.3V CMOS</text>
<text x="22.9" y="139.6">Teletype</text>
<text x="22.9" y="142.1">V10</text>
<text x="40.6" y="142.1">telex.json</text>
<text x="40.6" y="139.6">Raspberry Pi</text>
<text x="22.9" y="148.5">TxD D1</text>
<text x="22.9" y="145.9">RxD D2</text>
<text x="40.6" y="148.5">pin_rxd</text>
<text x="40.6" y="145.9">pin_txd</text>
<text x="22.9" y="151">BetrB (On)</text>
<text x="22.9" y="158.6">M2 (beep)</text>
<text x="22.9" y="161.2">ARQ (Req. Msg)</text>
<text x="22.9" y="156.1">S2 (Lin)</text>
<text x="40.6" y="156.1">pin_observe_line</text>
<text x="86.4" y="190.4">Raspberry Pi Pin Header</text>
</g>
<g font-size="1.8" fill="#008484">
<text x="42.9" y="32.6">JP7</text>
<text x="74.6" y="33.7">J1</text>
<text x="31.6" y="37.5">GND</text>
<text x="42.9" y="37.7">JP1</text>
<text x="160.9" y="39">TP7</text>
<text x="160.9" y="41.5">TP8</text>
<text x="173.8" y="39.5">+6V</text>
<text x="174.6" y="41.5">-6V</text>
<text x="221" y="39.7" transform="rotate(-90 221 39.7)">VCC</text>
<text x="228.4" y="40.8">R2</text>
<text x="229.3" y="37.9">VCC</text>
<text x="92.4" y="42.8">TP1</text>
<text x="92.4" y="45.3">TP2</text>
<text x="92.4" y="47.9">TP3</text>
<text x="160.4" y="46.6">TP13</text>
<text x="160.9" y="44.1">TP9</text>
<text x="175.3" y="44.1">VCC</text>
<text x="228.5" y="43.5">3k6</text>
<text x="244.7" y="44.8">0R (dnp)</text>
<text x="247.2" y="42.1">R3</text>
<text x="39.8" y="50.6">R1</text>
<text x="39.9" y="53.3">3k6</text>
<text x="92.4" y="53">TP4</text>
<text x="160.4" y="51.7">TP11</text>
<text x="160.4" y="49.1">TP10</text>
<text x="221.7" y="49.7">JP6</text>
<text x="240" y="50.6">100n</text>
<text x="240.8" y="48">C7</text>
<text x="249.6" y="51.8">VCC</text>
<text x="92.4" y="58">TP6</text>
<text x="92.4" y="55.5">TP5</text>
<text x="160.4" y="54.2">TP12</text>
<text x="160.4" y="56.8">TP20</text>
<text x="160.4" y="59.3">TP21</text>
<text x="175.7" y="56.8">TP26</text>
<text x="213.8" y="57.5">10k</text>
<text x="214.1" y="54.8">R6</text>
<text x="234.4" y="54.4">GND</text>
<text x="251.6" y="59.3">U2</text>
<text x="36" y="60.3">-6V</text>
<text x="157.5" y="64.4">VCC</text>
<text x="172" y="63.3">D1</text>
<text x="250.4" y="62.1">74LVC1G08</text>
<text x="164.1" y="66.4" transform="rotate(-90 164.1 66.4)">R4</text>
<text x="166.4" y="66.3" transform="rotate(-90 166.4 66.3)">22R</text>
<text x="171.3" y="66.1">LED</text>
<text x="42.9" y="75.8">JP2</text>
<text x="42.9" y="86">JP3</text>
<text x="81.4" y="85.5" transform="rotate(-90 81.4 85.5)">DB25_Female_MountingHoles</text>
<text x="42.9" y="91.1">JP4</text>
<text x="239.7" y="92.5">+6V</text>
<text x="42.9" y="96.1">JP5</text>
<text x="224" y="98.7">100n</text>
<text x="225" y="96.1">C6</text>
<text x="230.3" y="98.7">100n</text>
<text x="231.3" y="96.1">C1</text>
<text x="236.7" y="98.7">100n</text>
<text x="237.7" y="96.1">C2</text>
<text x="244.3" y="98.7">100n</text>
<text x="245.3" y="96.1">C3</text>
<text x="217.2" y="108.8">VCC</text>
<text x="249.6" y="108.8">-6V</text>
<text x="205.1" y="119">100n</text>
<text x="205.8" y="116.5">C4</text>
<text x="229.1" y="117.7">C1pos</text>
<text x="234.3" y="115.7" transform="rotate(-90 234.3 115.7)">Vcc</text>
<text x="236.9" y="114.8" transform="rotate(-90 236.9 114.8)">VL</text>
<text x="241.9" y="116.8" transform="rotate(-90 241.9 116.8)">Vpos</text>
<text x="244.5" y="116.8" transform="rotate(-90 244.5 116.8)">Vneg</text>
<text x="205.1" y="125.3">100n</text>
<text x="205.8" y="122.8">C5</text>
<text x="229.1" y="120.3">C1neg</text>
<text x="229.1" y="122.8">C2pos</text>
<text x="229.1" y="125.3">C2neg</text>
<text x="237.3" y="120.3">~{FORCEOFF}</text>
<text x="239.6" y="122.8">FORCEON</text>
<text x="240" y="125.3">~{INVALID}</text>
<text x="257.2" y="123.3">VCC</text>
<text x="69" y="131.7">TP24</text>
<text x="70.3" y="130.4">TP25</text>
<text x="177" y="130.4">TP14</text>
<text x="229.1" y="130.4">T1in</text>
<text x="243.6" y="130.4">T1out</text>
<text x="82.6" y="134.2">VCC</text>
<text x="177" y="135.5">TP16</text>
<text x="177" y="133">TP15</text>
<text x="229.1" y="135.5">T3in</text>
<text x="229.1" y="133">T2in</text>
<text x="243.6" y="135.5">T3out</text>
<text x="243.6" y="133">T2out</text>
<text x="73.4" y="139.3">JP8</text>
<text x="73.4" y="141.9">JP9</text>
<text x="129.2" y="140.9">J3</text>
<text x="129.8" y="143.7">Conn_01x03_Male</text>
<text x="177" y="143.1">TP18</text>
<text x="177" y="140.6">TP17</text>
<text x="229.1" y="143.1">R2out</text>
<text x="229.1" y="140.6">R1out</text>
<text x="244.6" y="143.1">R2in</text>
<text x="244.6" y="140.6">R1in</text>
<text x="72.9" y="144.4">JP12</text>
<text x="177" y="145.7">TP19</text>
<text x="229.1" y="145.7">R3out</text>
<text x="239.4" y="147.1" transform="rotate(-90 239.4 147.1)">GND</text>
<text x="241.4" y="149.5">U1</text>
<text x="244.6" y="145.7">R3in</text>
<text x="246.5" y="149.5">max3387</text>
<text x="72.9" y="154.6">JP10</text>
<text x="82.6" y="154.6">VCC</text>
<text x="67.8" y="164.7">JP11</text>
<text x="67.8" y="167.3">JP13</text>
<text x="132.2" y="178.8">Conn_02x04_Odd_Even</text>
<text x="141.3" y="176">J4</text>
<text x="101.9" y="185">J2</text>
<text x="153.7" y="181.2">VCC</text>
</g>
<g font-size="1.8">
<text x="49.5" y="34">SHIELD@1</text>
<text x="49.5" y="39">V10_E21@14</text>
<text x="207.6" y="58.5">TxD</text>
<text x="226.7" y="55.9">RxD_PC</text>
<text x="258.4" y="57.2">RxD_TTY</text>
<text x="49.5" y="77.1">V10_E21@9</text>
<text x="49.5" y="87.3">V10_E22@11</text>
<text x="49.5" y="92.4">V10_E22@12</text>
<text x="49.5" y="97.5">V10_E22@13</text>
<text x="219.7" y="116.7">C1pos</text>
<text x="219.7" y="119.3">C1neg</text>
<text x="219.7" y="121.8">C2pos</text>
<text x="219.7" y="124.4">C2neg</text>
<text x="186.7" y="129.4">RxD_TTY</text>
<text x="186.7" y="132">~{M2}</text>
<text x="212.1" y="129.4">RxD_TTY</text>
<text x="212.1" y="132">~{M2}</text>
<text x="81.3" y="135.8">GPIO2_SDA</text>
<text x="186.7" y="134.5">~{ARQ}</text>
<text x="212.1" y="134.5">~{ARQ}</text>
<text x="81.3" y="138.3">GPIO3_SCL</text>
<text x="105.4" y="143.4">GPIO15_Cons_Rx</text>
<text x="105.4" y="140.9">GPIO14_Cons_Tx</text>
<text x="186.7" y="139.6">TxD</text>
<text x="186.7" y="142.1">~{S2_RTS}</text>
<text x="212.1" y="142.1">~{S2_RTS}</text>
<text x="212.1" y="139.6">TxD</text>
<text x="57.1" y="145.9">RxD_TTY</text>
<text x="57.1" y="148.5">TxD</text>
<text x="80" y="145.9">GPIO17</text>
<text x="80" y="148.5">GPIO27</text>
<text x="105.4" y="145.9">GPIO18_CE0</text>
<text x="186.7" y="144.7">~{BetrB_DTR}</text>
<text x="212.1" y="144.7">~{BetrB_DTR}</text>
<text x="57.1" y="151">~{BetrB_DTR}</text>
<text x="80" y="151">GPIO22</text>
<text x="57.1" y="161.2">~{ARQ}</text>
<text x="57.1" y="158.6">~{M2}</text>
<text x="57.1" y="156.1">~{S2_RTS}</text>
<text x="80" y="156.1">GPIO10</text>
<text x="80" y="161.2">GPIO11</text>
<text x="80" y="158.6">GPIO9</text>
<text x="78.7" y="176.4">GPIO19_CIPO</text>
<text x="105.4" y="179">GPIO20_COPI</text>
<text x="105.4" y="176.4">GPIO16_CE2</text>
<text x="105.4" y="181.5">GPIO21_SCLK</text>
<text x="121.9" y="182.8">GPIO21_SCLK</text>
<text x="121.9" y="185.3">GPIO19_CIPO</text>
<text x="149.9" y="185.3">GPIO20_COPI</text>
<text x="121.9" y="187.9">GPIO18_CE0</text>
<text x="149.9" y="187.9">GPIO16_CE2</text>
</g>
<g font-size="1.4" fill="#840000">
<text x="242.2" y="56">1</text>
<text x="242.2" y="58.6">2</text>
<text x="252.3" y="57.3">4</text>
</g>
</svg>
